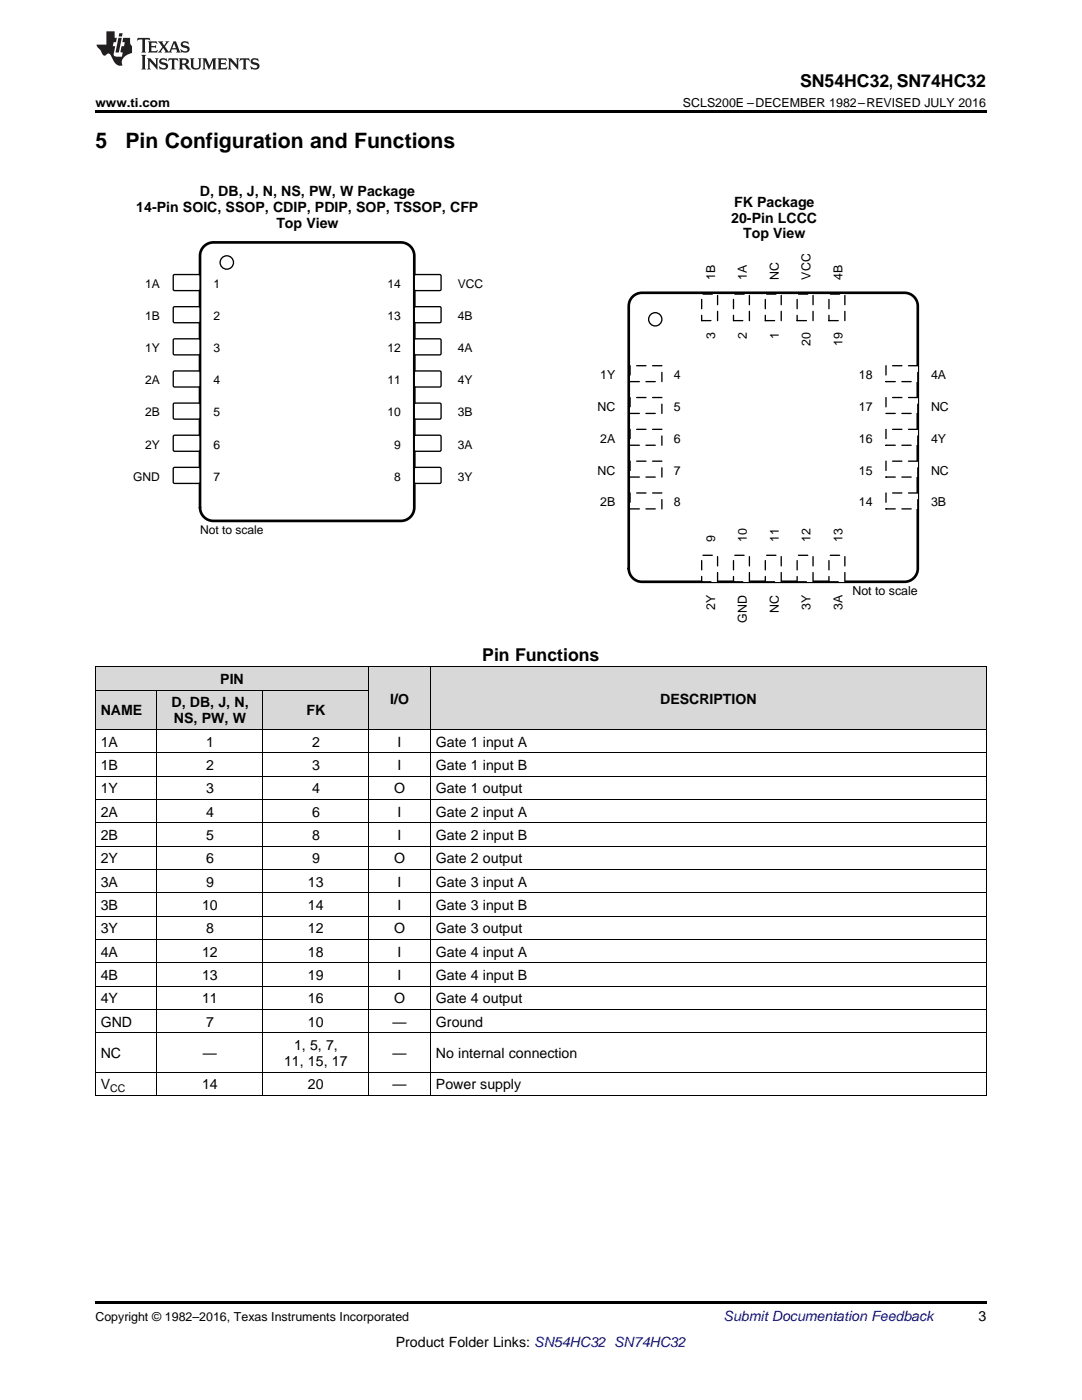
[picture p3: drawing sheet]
<svg xmlns="http://www.w3.org/2000/svg" width="216mm" height="279mm" viewBox="0 0 216 279" stroke-linecap="round" stroke-linejoin="round" font-family="sans-serif">
<g fill="#d8d8d8">
<path d="M73.6 133.1h12.3v12.5h-12.3z"/>
<path d="M85.9 133.1h110.9v12.5h-110.9z"/>
<path d="M19 137.8h12.4v7.8h-12.4z"/>
<path d="M31.4 137.8h21.1v7.8h-21.1z"/>
<path d="M52.5 137.8h21.1v7.8h-21.1z"/>
<path d="M19 133.1h12.4v4.7h-12.4z"/>
<path d="M31.4 133.1h21.1v4.7h-21.1z"/>
<path d="M52.5 133.1h21.1v4.7h-21.1z"/>
</g>
<path d="M19 218.6l.2 .1zM52.4 218.6l.1 .1zM73.5 218.6l.1 .1zM85.8 218.6l.1 .1zM196.7 218.6l.1 .1zM19 259.7h177.8v.5h-177.8z" fill="#000"/>
<g fill="none" stroke="#000" stroke-width=".2">
<path d="M19 137.7h54.6M19 133.1h177.8M19.1 133.1v85.6M31.3 137.8v80.9M52.4 137.8v80.9M73.5 133.1v85.6M85.9 133.1v85.6M196.8 133.1v85.6M19 159.5h177.8M19 154.9h177.8M19 150.2h177.8M19 145.6h177.8"/>
<path d="M19 178.2h177.8M19 173.5h177.8M19 168.9h177.8M19 164.2h177.8M19 196.8h177.8M19 192.1h177.8M19 187.5h177.8M19 182.8h177.8M19 218.6h177.8M19 213.9h177.8M19 206.1h177.8M19 201.5h177.8"/>
</g>
<circle cx="130.7" cy="63.7" r="1.32" fill="none" stroke="#000" stroke-width=".26"/>
<path d="M126.4 59l1.1-.5 .6-.1h52.4a2.65 2.65 0 0 1 2.6 2.7v52.4a2.65 2.65 0 0 1-2.6 2.6h-52.4a2.64 2.64 0 0 1-2.6-2.6v-52.4a2.64 2.64 0 0 1 .9-2.1z" fill="none" stroke="#000" stroke-width=".53"/>
<path d="M125.7 73h6.4v3.2h-6.4z" fill-rule="evenodd" fill="#fff"/>
<path d="M125.7 73h6.4v3.2h-6.4z" fill="none" stroke="#000" stroke-width=".26" stroke-dasharray="1.9 1.3"/>
<path d="M125.7 79.3h6.4v3.2h-6.4z" fill-rule="evenodd" fill="#fff"/>
<path d="M125.7 79.3h6.4v3.2h-6.4z" fill="none" stroke="#000" stroke-width=".26" stroke-dasharray="1.9 1.3"/>
<path d="M125.7 85.7h6.4v3.2h-6.4z" fill-rule="evenodd" fill="#fff"/>
<path d="M125.7 85.7h6.4v3.2h-6.4z" fill="none" stroke="#000" stroke-width=".26" stroke-dasharray="1.9 1.3"/>
<path d="M125.7 92h6.4v3.2h-6.4z" fill-rule="evenodd" fill="#fff"/>
<path d="M125.7 92h6.4v3.2h-6.4z" fill="none" stroke="#000" stroke-width=".26" stroke-dasharray="1.9 1.3"/>
<path d="M125.7 98.4h6.4v3.2h-6.4z" fill-rule="evenodd" fill="#fff"/>
<path d="M125.7 98.4h6.4v3.2h-6.4z" fill="none" stroke="#000" stroke-width=".26" stroke-dasharray="1.9 1.3"/>
<path d="M140 110.8h3.2v5.3h-3.2z" fill-rule="evenodd" fill="#fff"/>
<path d="M140 110.8h3.2v5.3h-3.2z" fill="none" stroke="#000" stroke-width=".26" stroke-dasharray="1.9 1.3"/>
<path d="M146.4 110.8h3.1v5.3h-3.1z" fill-rule="evenodd" fill="#fff"/>
<path d="M146.4 110.8h3.1v5.3h-3.1z" fill="none" stroke="#000" stroke-width=".26" stroke-dasharray="1.9 1.3"/>
<path d="M152.7 110.8h3.2v5.3h-3.2z" fill-rule="evenodd" fill="#fff"/>
<path d="M152.7 110.8h3.2v5.3h-3.2z" fill="none" stroke="#000" stroke-width=".26" stroke-dasharray="1.9 1.3"/>
<path d="M159.1 110.8h3.1v5.3h-3.1z" fill-rule="evenodd" fill="#fff"/>
<path d="M159.1 110.8h3.1v5.3h-3.1z" fill="none" stroke="#000" stroke-width=".26" stroke-dasharray="1.9 1.3"/>
<path d="M165.4 110.8h3.2v5.3h-3.2z" fill-rule="evenodd" fill="#fff"/>
<path d="M165.4 110.8h3.2v5.3h-3.2z" fill="none" stroke="#000" stroke-width=".26" stroke-dasharray="1.9 1.3"/>
<path d="M176.8 98.4h6.3v3.2h-6.3z" fill-rule="evenodd" fill="#fff"/>
<path d="M176.8 98.4h6.3v3.2h-6.3z" fill="none" stroke="#000" stroke-width=".26" stroke-dasharray="1.9 1.3"/>
<path d="M176.8 92h6.3v3.2h-6.3z" fill-rule="evenodd" fill="#fff"/>
<path d="M176.8 92h6.3v3.2h-6.3z" fill="none" stroke="#000" stroke-width=".26" stroke-dasharray="1.9 1.3"/>
<path d="M176.8 85.7h6.3v3.2h-6.3z" fill-rule="evenodd" fill="#fff"/>
<path d="M176.8 85.7h6.3v3.2h-6.3z" fill="none" stroke="#000" stroke-width=".26" stroke-dasharray="1.9 1.3"/>
<path d="M176.8 79.3h6.3v3.2h-6.3z" fill-rule="evenodd" fill="#fff"/>
<path d="M176.8 79.3h6.3v3.2h-6.3z" fill="none" stroke="#000" stroke-width=".26" stroke-dasharray="1.9 1.3"/>
<path d="M176.8 73h6.3v3.2h-6.3z" fill-rule="evenodd" fill="#fff"/>
<path d="M176.8 73h6.3v3.2h-6.3z" fill="none" stroke="#000" stroke-width=".26" stroke-dasharray="1.9 1.3"/>
<path d="M165.4 58.7h3.2v5.3h-3.2z" fill-rule="evenodd" fill="#fff"/>
<path d="M165.4 58.7h3.2v5.3h-3.2z" fill="none" stroke="#000" stroke-width=".26" stroke-dasharray="1.9 1.3"/>
<path d="M159.1 58.7h3.1v5.3h-3.1z" fill-rule="evenodd" fill="#fff"/>
<path d="M159.1 58.7h3.1v5.3h-3.1z" fill="none" stroke="#000" stroke-width=".26" stroke-dasharray="1.9 1.3"/>
<path d="M152.7 58.7h3.2v5.3h-3.2z" fill-rule="evenodd" fill="#fff"/>
<path d="M152.7 58.7h3.2v5.3h-3.2z" fill="none" stroke="#000" stroke-width=".26" stroke-dasharray="1.9 1.3"/>
<path d="M146.4 58.7h3.1v5.3h-3.1z" fill-rule="evenodd" fill="#fff"/>
<path d="M146.4 58.7h3.1v5.3h-3.1z" fill="none" stroke="#000" stroke-width=".26" stroke-dasharray="1.9 1.3"/>
<path d="M140 58.7h3.2v5.3h-3.2z" fill-rule="evenodd" fill="#fff"/>
<path d="M140 58.7h3.2v5.3h-3.2z" fill="none" stroke="#000" stroke-width=".26" stroke-dasharray="1.9 1.3"/>
<circle cx="45.3" cy="52.4" r="1.34" fill="none" stroke="#000" stroke-width=".27"/>
<path d="M40.9 49l1.1-.6h.6h37.4a2.67 2.67 0 0 1 2.7 2.6v50.3a2.67 2.67 0 0 1-2.7 2.7h-37.4a2.67 2.67 0 0 1-2.7-2.7v-50.3a2.67 2.67 0 0 1 1-2z" fill="none" stroke="#000" stroke-width=".53"/>
<path d="M34.7 54.8h5.1l.1 .3v2.8l-.3 .1h-4.9l-.1-.3v-2.6z" fill-rule="evenodd" fill="#fff"/>
<path d="M34.7 54.8h5.1l.1 .3v2.8l-.3 .1h-4.9l-.1-.3v-2.6z" fill="none" stroke="#000" stroke-width=".27"/>
<path d="M82.7 54.9l.2-.1h5l.1 .3v2.8l-.3 .1h-4.9l-.1-.3z" fill-rule="evenodd" fill="#fff"/>
<path d="M82.7 54.9l.2-.1h5l.1 .3v2.8l-.3 .1h-4.9l-.1-.3z" fill="none" stroke="#000" stroke-width=".27"/>
<path d="M34.7 61.2h5.1l.1 .3v2.8l-.3 .1h-4.9l-.1-.3v-2.6z" fill-rule="evenodd" fill="#fff"/>
<path d="M34.7 61.2h5.1l.1 .3v2.8l-.3 .1h-4.9l-.1-.3v-2.6z" fill="none" stroke="#000" stroke-width=".27"/>
<path d="M82.7 61.3l.2-.1h5l.1 .3v2.8l-.3 .1h-4.9l-.1-.3z" fill-rule="evenodd" fill="#fff"/>
<path d="M82.7 61.3l.2-.1h5l.1 .3v2.8l-.3 .1h-4.9l-.1-.3z" fill="none" stroke="#000" stroke-width=".27"/>
<path d="M34.7 67.7h5.1l.1 .2v2.8l-.3 .1h-4.9l-.1-.2v-2.7z" fill-rule="evenodd" fill="#fff"/>
<path d="M34.7 67.7h5.1l.1 .2v2.8l-.3 .1h-4.9l-.1-.2v-2.7z" fill="none" stroke="#000" stroke-width=".27"/>
<path d="M82.7 67.8l.2-.2 5 .1 .1 .2v2.8l-.3 .1h-4.9l-.1-.2z" fill-rule="evenodd" fill="#fff"/>
<path d="M82.7 67.8l.2-.2 5 .1 .1 .2v2.8l-.3 .1h-4.9l-.1-.2z" fill="none" stroke="#000" stroke-width=".27"/>
<path d="M34.7 74.1h5.1l.1 .2v2.8l-.3 .1h-4.9l-.1-.2v-2.7z" fill-rule="evenodd" fill="#fff"/>
<path d="M34.7 74.1h5.1l.1 .2v2.8l-.3 .1h-4.9l-.1-.2v-2.7z" fill="none" stroke="#000" stroke-width=".27"/>
<path d="M82.7 74.2l.2-.2 5 .1 .1 .2v2.8l-.3 .1h-4.9l-.1-.2z" fill-rule="evenodd" fill="#fff"/>
<path d="M82.7 74.2l.2-.2 5 .1 .1 .2v2.8l-.3 .1h-4.9l-.1-.2z" fill="none" stroke="#000" stroke-width=".27"/>
<path d="M34.7 80.5h5.1l.1 .2v2.8l-.3 .2-4.9-.1-.1-.2v-2.7z" fill-rule="evenodd" fill="#fff"/>
<path d="M34.7 80.5h5.1l.1 .2v2.8l-.3 .2-4.9-.1-.1-.2v-2.7z" fill="none" stroke="#000" stroke-width=".27"/>
<path d="M82.7 80.6l.2-.2 5 .1 .1 .2v2.8l-.3 .2-4.9-.1-.1-.2z" fill-rule="evenodd" fill="#fff"/>
<path d="M82.7 80.6l.2-.2 5 .1 .1 .2v2.8l-.3 .2-4.9-.1-.1-.2z" fill="none" stroke="#000" stroke-width=".27"/>
<path d="M34.7 86.9h5.1l.1 .2v2.8l-.3 .2-4.9-.1-.1-.2v-2.7z" fill-rule="evenodd" fill="#fff"/>
<path d="M34.7 86.9h5.1l.1 .2v2.8l-.3 .2-4.9-.1-.1-.2v-2.7z" fill="none" stroke="#000" stroke-width=".27"/>
<path d="M82.7 87l.2-.1h5l.1 .2v2.8l-.3 .2-4.9-.1-.1-.2z" fill-rule="evenodd" fill="#fff"/>
<path d="M82.7 87l.2-.1h5l.1 .2v2.8l-.3 .2-4.9-.1-.1-.2z" fill="none" stroke="#000" stroke-width=".27"/>
<path d="M34.7 93.3h5.1l.1 .2v2.8l-.3 .2-4.9-.1-.1-.2v-2.7z" fill-rule="evenodd" fill="#fff"/>
<path d="M34.7 93.3h5.1l.1 .2v2.8l-.3 .2-4.9-.1-.1-.2v-2.7z" fill="none" stroke="#000" stroke-width=".27"/>
<path d="M82.7 93.4l.2-.1h5l.1 .2v2.8l-.3 .2-4.9-.1-.1-.2z" fill-rule="evenodd" fill="#fff"/>
<path d="M82.7 93.4l.2-.1h5l.1 .2v2.8l-.3 .2-4.9-.1-.1-.2z" fill="none" stroke="#000" stroke-width=".27"/>
<path d="M19 22h177.8v.5h-177.8z" fill="#000"/>
<g fill="#231f20">
<path d="M27.5 7.6l-.1 .5 .4-.2h.6v.1v2.1l-.2 .4h1l-.3-.4v-2.1l.1-.1h.5l.5 .2-.2-.5zM29.5 8.3l.2 .3v1.5l-.2 .4h1.8l.2-.6a1.04 1.04 0 0 1-1.3 .2v-.7h.6l.3 .2v-.6l-.3 .2h-.6v-.6l.8-.1 .4 .3-.2-.5zM31.5 8.3l.9 1.1-.9 1.1h.8l-.2-.2 .5-.7 .4 .7-.2 .2h1.5l-.1-.2 .1-.4h.9l.1 .4-.2 .2h1l-.3-.3-.7-1.9h-.5l-.9 2-.8-1 .9-1h-.8l.1 .3-.3 .5-.4-.6 .2-.2zM34.7 8.6l.4 1h-.7zM36.3 8.4a.63 .63 0 0 0-.2 .7 .63 .63 0 0 0 .6 .4l.6 .2 .1 .2a.75 .75 0 0 1-.7 .4 .75 .75 0 0 1-.6-.5l.1 .7 .1-.1a1.11 1.11 0 0 0 1.5-.6 1.13 1.13 0 0 0-1.2-.8l-.1-.4a1.04 1.04 0 0 1 1.2 .2l-.2-.5-.1 .1-.5-.2zM28.2 10.9l.2 .4v2.2l-.2 .4h1l-.3-.4v-2.2l.3-.4zM29.3 11.6l.3 .4v1.5l-.3 .4h.8l-.2-.4v-1.3l1.5 1.7v-1.9l.2-.4h-.7l.2 .4v.9l-1.1-1.3zM32 11.8a.62 .62 0 0 0-.2 .7 .62 .62 0 0 0 .6 .4l.6 .1 .1 .3a.76 .76 0 0 1-.7 .3 .76 .76 0 0 1-.6-.4l.1 .7 .1-.1a1.11 1.11 0 0 0 1.5-.6 1.13 1.13 0 0 0-1.2-.8l-.1-.4a1.04 1.04 0 0 1 1.2 .2l-.2-.6-.1 .1-.5-.1zM33.7 11.6l-.2 .6a.61 .61 0 0 1 .8-.3v1.6l-.2 .4h.9l-.2-.4v-1.6a.63 .63 0 0 1 .8 .3l-.2-.6zM35.6 11.6l.3 .4v1.5l-.3 .4h1l-.2-.2v-.8l.5 .2a.76 .76 0 0 0 1.2 .7l-1-1a.58 .58 0 0 0 .6-.5 .58 .58 0 0 0-.5-.6zM36.4 11.9h.1a.45 .45 0 0 1 .5 .1 .45 .45 0 0 1 .1 .5l-.7 .2zM37.9 11.6l.2 .2a2.17 2.17 0 0 0 .3 1.9 .99 .99 0 0 0 1.6-.6v-1.1l.2-.4h-.7l.2 .2a1.92 1.92 0 0 1-.2 1.8 .6 .6 0 0 1-.9-.5v-1.1l.2-.4zM40.4 11.6l.2 .4v1.5l-.2 .4h.7l-.2-.4v-1.4l.8 1.8 .8-1.8v1.4l-.2 .4h.9l-.2-.4v-1.5l.2-.4h-.8l-.6 1.5-.6-1.5zM43.4 11.6l.2 .4v1.5l-.2 .4h1.8l.2-.6a1.04 1.04 0 0 1-1.3 .1v-.6h.5l.4 .2v-.6l-.4 .2h-.5v-.7h.8l.3 .3-.1-.6zM45.5 11.6l.2 .4v1.5l-.2 .4h.7l-.2-.4v-1.3l1.5 1.7v-1.9l.2-.4h-.7l.2 .4v.9l-1.1-1.3zM47.9 11.6l-.1 .6a.61 .61 0 0 1 .8-.3v1.6l-.3 .4h1l-.3-.4 .1-1.6a.63 .63 0 0 1 .7 .3l-.1-.6zM50.2 11.8a.62 .62 0 0 0-.2 .7 .62 .62 0 0 0 .6 .4l.6 .1 .2 .3a.76 .76 0 0 1-.8 .3 .76 .76 0 0 1-.6-.4l.1 .7 .2-.1a1.11 1.11 0 0 0 1.5-.6 1.13 1.13 0 0 0-1.3-.8l-.1-.4a1.04 1.04 0 0 1 1.2 .2l-.1-.6-.2 .1-.5-.1z"/>
<path d="M21.2 6.3v2.6h-1.9l.1 .4 .7 .9a.91 .91 0 0 0 1 .8 .56 .56 0 0 1 .5-.3 .56 .56 0 0 1 .5 .3l.4 .8a1.53 1.53 0 0 0 1.9 1.2 1.54 1.54 0 0 1 1-2.1l.9-.3v-1.4a1.52 1.52 0 0 1-.3-1.6h-1.4l-.2 .8h.5l-.2 .8h-.4l-.2 1v.2l.4 .1-.2 .8a1.93 1.93 0 0 1-1.6-.3l.3-1.8h-.5l.2-.8h.4l.2-.8h-.4v-1.3zM23.6 7.6l-.6 2.9h.7l.6-2.9zM23.8 6.6l-.1 .7h.6l.2-.7z"/>
</g>
<g font-size="4.2">
<text x="19" y="29.6">5</text>
<text x="25" y="29.6">Pin Configuration and Functions</text>
</g>
<g font-size="3.5">
<text x="159.6" y="17.3">SN54HC32, SN74HC32</text>
<text x="96.2" y="131.9">Pin Functions</text>
</g>
<g font-size="2.8">
<text x="39.9" y="39.1">D, DB, J, N, NS, PW, W Package</text>
<text x="146.5" y="41.2">FK Package</text>
<text x="27.2" y="42.3">14-Pin SOIC, SSOP, CDIP, PDIP, SOP, TSSOP, CFP</text>
<text x="55.1" y="45.4">Top View</text>
<text x="145.9" y="44.4">20-Pin LCCC</text>
<text x="148.3" y="47.6">Top View</text>
<text x="44" y="136.5">PIN</text>
<text x="20.1" y="142.8">NAME</text>
<text x="34.2" y="141.2">D, DB, J, N,</text>
<text x="61.2" y="142.8">FK</text>
<text x="77.9" y="140.4">I/O</text>
<text x="131.7" y="140.4">DESCRIPTION</text>
<text x="20.1" y="149">1A</text>
<text x="34.7" y="144.4">NS, PW, W</text>
<text x="41.1" y="149">1</text>
<text x="62.3" y="149">2</text>
<text x="79.3" y="149">I</text>
<text x="87" y="149">Gate 1 input A</text>
<text x="20.1" y="153.7">1B</text>
<text x="41.1" y="153.7">2</text>
<text x="62.3" y="153.7">3</text>
<text x="79.3" y="153.7">I</text>
<text x="87" y="153.7">Gate 1 input B</text>
<text x="20.1" y="158.3">1Y</text>
<text x="41.1" y="158.3">3</text>
<text x="62.3" y="158.3">4</text>
<text x="78.6" y="158.3">O</text>
<text x="87" y="158.3">Gate 1 output</text>
<text x="20.1" y="163">2A</text>
<text x="20.1" y="167.6">2B</text>
<text x="41.1" y="163">4</text>
<text x="41.1" y="167.6">5</text>
<text x="62.3" y="163">6</text>
<text x="62.3" y="167.6">8</text>
<text x="79.3" y="163">I</text>
<text x="79.3" y="167.6">I</text>
<text x="87" y="163">Gate 2 input A</text>
<text x="87" y="167.6">Gate 2 input B</text>
<text x="20.1" y="172.3">2Y</text>
<text x="41.1" y="172.3">6</text>
<text x="62.3" y="172.3">9</text>
<text x="78.6" y="172.3">O</text>
<text x="87" y="172.3">Gate 2 output</text>
<text x="20.1" y="177">3A</text>
<text x="41.1" y="177">9</text>
<text x="61.5" y="177">13</text>
<text x="79.3" y="177">I</text>
<text x="87" y="177">Gate 3 input A</text>
<text x="20.1" y="181.6">3B</text>
<text x="40.3" y="181.6">10</text>
<text x="61.5" y="181.6">14</text>
<text x="79.3" y="181.6">I</text>
<text x="87" y="181.6">Gate 3 input B</text>
<text x="20.1" y="186.3">3Y</text>
<text x="20.1" y="190.9">4A</text>
<text x="40.3" y="190.9">12</text>
<text x="41.1" y="186.3">8</text>
<text x="61.5" y="186.3">12</text>
<text x="61.5" y="190.9">18</text>
<text x="78.6" y="186.3">O</text>
<text x="79.3" y="190.9">I</text>
<text x="87" y="186.3">Gate 3 output</text>
<text x="87" y="190.9">Gate 4 input A</text>
<text x="20.1" y="195.6">4B</text>
<text x="40.3" y="195.6">13</text>
<text x="61.5" y="195.6">19</text>
<text x="79.3" y="195.6">I</text>
<text x="87" y="195.6">Gate 4 input B</text>
<text x="20.1" y="200.2">4Y</text>
<text x="40.3" y="200.2">11</text>
<text x="61.5" y="200.2">16</text>
<text x="78.6" y="200.2">O</text>
<text x="87" y="200.2">Gate 4 output</text>
<text x="20.1" y="204.9">GND</text>
<text x="41.1" y="204.9">7</text>
<text x="58.7" y="209.5">1, 5, 7,</text>
<text x="61.5" y="204.9">10</text>
<text x="78.3" y="204.9">—</text>
<text x="87" y="204.9">Ground</text>
<text x="20.1" y="211.1">NC</text>
<text x="40.5" y="211.1">—</text>
<text x="56.7" y="212.7">11, 15, 17</text>
<text x="78.3" y="211.1">—</text>
<text x="87" y="211.1">No internal connection</text>
<text x="20.1" y="217.4">V</text>
<text x="40.3" y="217.4">14</text>
<text x="61.5" y="217.4">20</text>
<text x="78.3" y="217.4">—</text>
<text x="87" y="217.4">Power supply</text>
<text x="195.3" y="263.6">3</text>
<text x="79" y="268.9">Product Folder Links: SN54HC32 SN74HC32</text>
</g>
<text font-size="2.8" fill="#0000c8" x="144.4" y="263.6">Submit Documentation Feedback</text>
<g font-size="2.5">
<text x="19" y="21.4">www.ti.com</text>
<text x="136.3" y="21.4">SCLS200E –DECEMBER 1982–REVISED JULY 2016</text>
<text x="142.7" y="55.8" transform="rotate(-90 142.7 55.8)">1B</text>
<text x="149" y="55.8" transform="rotate(-90 149 55.8)">1A</text>
<text x="155.4" y="55.8" transform="rotate(-90 155.4 55.8)">NC</text>
<text x="161.7" y="55.8" transform="rotate(-90 161.7 55.8)">VCC</text>
<text x="168.1" y="55.8" transform="rotate(-90 168.1 55.8)">4B</text>
<text x="142.7" y="67.7" transform="rotate(-90 142.7 67.7)">3</text>
<text x="149" y="67.7" transform="rotate(-90 149 67.7)">2</text>
<text x="155.4" y="67.7" transform="rotate(-90 155.4 67.7)">1</text>
<text x="161.7" y="69.1" transform="rotate(-90 161.7 69.1)">20</text>
<text x="168.1" y="69.1" transform="rotate(-90 168.1 69.1)">19</text>
<text x="119.8" y="75.7">1Y</text>
<text x="134.5" y="75.7">4</text>
<text x="171.4" y="75.7">18</text>
<text x="185.8" y="75.7">4A</text>
<text x="119.2" y="82">NC</text>
<text x="134.5" y="82">5</text>
<text x="171.4" y="82">17</text>
<text x="185.8" y="82">NC</text>
<text x="119.8" y="88.4">2A</text>
<text x="134.5" y="88.4">6</text>
<text x="171.4" y="88.4">16</text>
<text x="185.8" y="88.4">4Y</text>
<text x="119.2" y="94.7">NC</text>
<text x="134.5" y="94.7">7</text>
<text x="171.4" y="94.7">15</text>
<text x="185.8" y="94.7">NC</text>
<text x="119.8" y="101.1">2B</text>
<text x="134.5" y="101.1">8</text>
<text x="171.4" y="101.1">14</text>
<text x="185.8" y="101.1">3B</text>
<text x="142.7" y="108.2" transform="rotate(-90 142.7 108.2)">9</text>
<text x="149" y="108.2" transform="rotate(-90 149 108.2)">10</text>
<text x="155.4" y="108.2" transform="rotate(-90 155.4 108.2)">11</text>
<text x="161.7" y="108.2" transform="rotate(-90 161.7 108.2)">12</text>
<text x="168.1" y="108.2" transform="rotate(-90 168.1 108.2)">13</text>
<text x="170.1" y="118.8">Not to scale</text>
<text x="142.7" y="121.8" transform="rotate(-90 142.7 121.8)">2Y</text>
<text x="149" y="124.2" transform="rotate(-90 149 124.2)">GND</text>
<text x="155.4" y="122.3" transform="rotate(-90 155.4 122.3)">NC</text>
<text x="161.7" y="121.8" transform="rotate(-90 161.7 121.8)">3Y</text>
<text x="168.1" y="121.8" transform="rotate(-90 168.1 121.8)">3A</text>
<text x="19" y="263.6">Copyright © 1982–2016, Texas Instruments Incorporated</text>
</g>
<g font-size="2.4">
<text x="29" y="57.5">1A</text>
<text x="42.6" y="57.5">1</text>
<text x="77.3" y="57.5">14</text>
<text x="91.4" y="57.5">VCC</text>
<text x="29" y="63.9">1B</text>
<text x="42.6" y="63.9">2</text>
<text x="77.3" y="63.9">13</text>
<text x="91.4" y="63.9">4B</text>
<text x="29" y="70.3">1Y</text>
<text x="42.6" y="70.3">3</text>
<text x="77.3" y="70.3">12</text>
<text x="91.4" y="70.3">4A</text>
<text x="29" y="76.7">2A</text>
<text x="42.6" y="76.7">4</text>
<text x="77.3" y="76.7">11</text>
<text x="91.4" y="76.7">4Y</text>
<text x="29" y="83.1">2B</text>
<text x="42.6" y="83.1">5</text>
<text x="77.3" y="83.1">10</text>
<text x="91.4" y="83.1">3B</text>
<text x="29" y="89.5">2Y</text>
<text x="42.6" y="89.5">6</text>
<text x="78.7" y="89.5">9</text>
<text x="91.4" y="89.5">3A</text>
<text x="26.5" y="95.9">GND</text>
<text x="42.6" y="95.9">7</text>
<text x="78.7" y="95.9">8</text>
<text x="91.4" y="95.9">3Y</text>
<text x="39.9" y="106.6">Not to scale</text>
</g>
<text font-size="2.1" x="22" y="217.9">CC</text>
</svg>
